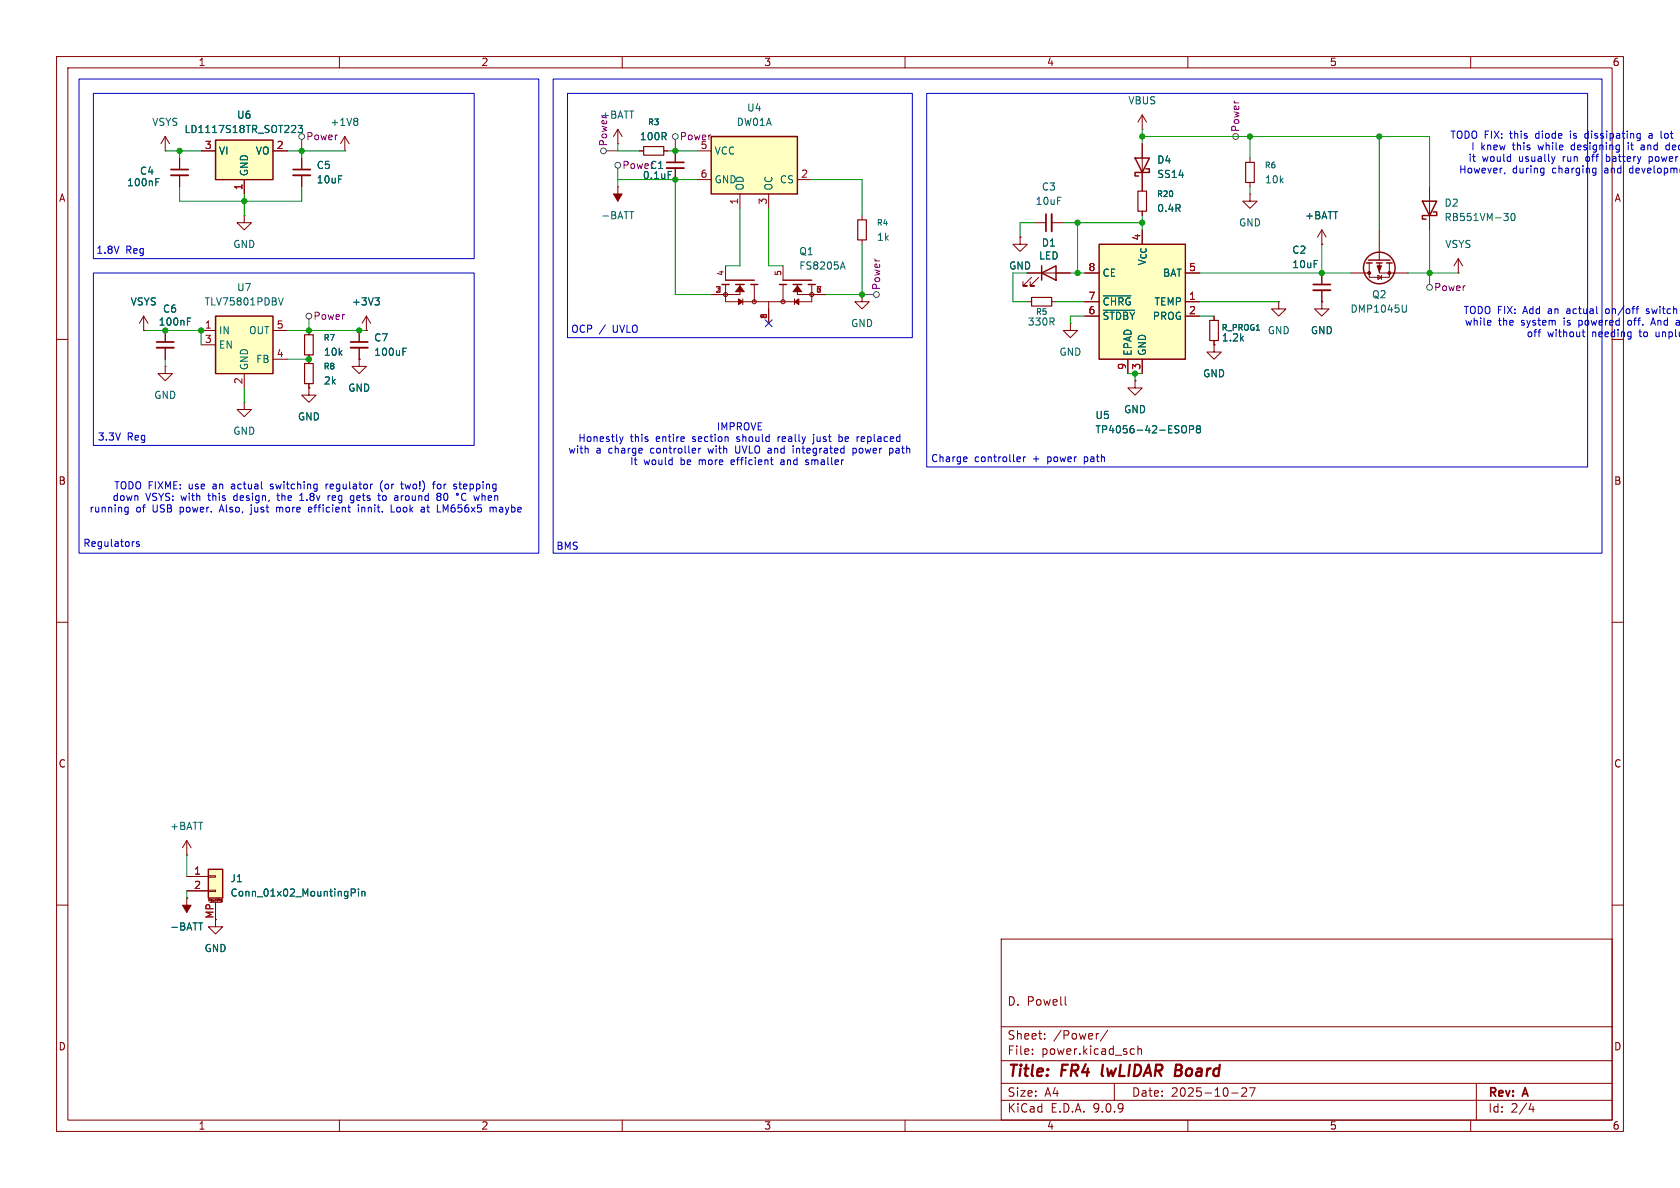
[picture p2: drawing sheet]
<svg xmlns="http://www.w3.org/2000/svg" width="297mm" height="210mm" viewBox="0 0 297 210" stroke-linecap="round" stroke-linejoin="round" font-family="sans-serif">
<g fill="none" stroke="#840000" stroke-width=".18">
<path d="M10 10h277v190h-277zM12 12h273v186h-273zM60 10v2M110 10v2M160 10v2M210 10v2M260 10v2M182.9 39.4h2M185.9 39.4h2.1M29.2 58.4v2.1M180.3 41.9v1.3h1.3l-1.3 1.3-1.2-1.3h1.2M180.3 41.9h.1"/>
<path d="M181.6 53.3h.8M181.6 48.3h7.6M182.4 49l-1.6 1.5h.8h-.8v-.7M183.6 49l-1.5 1.5h.8h-.8v-.7M185.9 53.3h.8M189.2 57.2v1.2h1.3l-1.3 1.3-1.2-1.3h1.2M189.2 57.2h.1M10 60h2M29.2 64.8v1.2h1.3l-1.3 1.3-1.3-1.3h1.3M29.2 64.8h.1M29.2 61.5v2M43.2 71.1v1.3h1.2l-1.2 1.3-1.3-1.3h1.3"/>
<path d="M43.2 71.1h.1M54.6 68.6v1.3h1.3l-1.3 1.2-1.3-1.2h1.3M54.6 68.6h.1M10 110h2M285 110h2M10 160h2M177 166h108v32h-108zM188.3 176.2v1.3l.2 .2M285 160h2M60 198v2M110 198v2M160 198v2"/>
<path d="M177 194.5h108M177 191.5h108M177 187.5h108M177 181.5h108M182.5 186.3v.1M182.5 185.5v.1M184.7 183.6v.1M184.7 182.8v.1M194.2 182.7l-.2 .1M195.8 182.1l-1.3 2M197 191.5v3M200.1 185.4l.4 .1"/>
<path d="M200.5 186.3l-.4 .1M201.2 185.5l.2-.1 .3 .1 .1 .9M201.2 184.9v1.5M210 198v2M217.7 193.2h1.2M219.5 192.4l.6-.1 .2 .1 .1 .3-.9 1.1h.9M220.9 192.3h1l-.7 1.5M260 198v2M261 191.5v6.5M270.7 195l-.4 1.1h.9M271 195.6v1"/>
</g>
<path d="M195 188.2l-.2 1.9M207.8 189.2h.7M207.9 188.2h.7M208.5 189.2l.3 .1M208.6 190.1l-.9 .1M208.7 189.1l-.2 .1" fill="none" stroke="#840000" stroke-width=".4"/>
<path d="M184.9 37.8v3.1M27.7 60.5h3" fill="none" stroke="#840000" stroke-width=".3"/>
<path d="M185.9 37.8v3.1M27.7 61.5h3" fill="none" stroke="#840000" stroke-width=".33"/>
<path d="M33.1 56.8h.5M33.1 56.2h.6" fill="none" stroke="#006464" stroke-width=".18"/>
<path d="M182.4 52.6h3.5v1.5h-3.5z" fill="none" stroke="#840000" stroke-width=".2"/>
<path d="M184.1 48.3l2.6-1.3v2.5zM184.1 47v2.5" fill="none" stroke="#840000" stroke-width=".25"/>
<path d="M194.3 43.2h15.2v20.3h-15.2z" fill="#ffffc2"/>
<path d="M194.3 43.2h15.2v20.3h-15.2z" fill="none" stroke="#840000" stroke-width=".25"/>
<path d="M109.2 25.4h.1M109.2 22.9l-.7 1.2M109.2 22.9l.8 1.2M109.2 22.9v2.5M191.8 48.3h2.5M191.8 53.3h2.5M191.8 55.9h2.5M209.5 48.3h2.6M209.5 53.3h2.6M209.5 55.9h2.6M199.4 63.5v2.5M201.9 63.5v2.5" fill="none" stroke="#840000" stroke-width=".18"/>
<path d="M195 52.3h4.9M195 54.8h5.6M209.2 75.3a.43 .43 0 0 1 .5 .4v.4a.43 .43 0 0 1-.5 .4M210.3 75.9h.6l.1-.2v-.3l-.7-.1v1.2M211.7 75.8l-.2-.2 .2-.3h.3l.2 .2-.2 .3M211.7 75.8l-.2 .2 .1 .4 .1 .1h.4l.1-.2v-.3l-.2-.2M211.7 75.8h.3" fill="none" stroke="#006464" stroke-width=".18"/>
<path d="M125.7 24.1h15.3v10.2h-15.3z" fill="#ffffc2"/>
<path d="M125.7 24.1h15.3v10.2h-15.3z" fill="none" stroke="#840000" stroke-width=".25"/>
<path d="M109.2 33h.1M109.2 33v2.6M113 26.7h.8M117.3 26.7h.8M119.4 26.7v2M119.4 29.7v2.1M123.2 26.7h2.5M123.2 31.8h2.5M130.8 34.3v2.5M135.9 34.3v2.5M141 31.8h2.5" fill="none" stroke="#840000" stroke-width=".18"/>
<path d="M113.8 25.9h3.5v1.5h-3.5z" fill="none" stroke="#840000" stroke-width=".2"/>
<path d="M108.5 34.3h1.5l-.8 1.3z" fill="#840000" stroke="#840000" stroke-width=".18"/>
<path d="M111.3 37.4h.7M118.1 30.3h.6" fill="none" stroke="#006464" stroke-width=".18"/>
<path d="M117.9 28.7h3" fill="none" stroke="#840000" stroke-width=".3"/>
<path d="M117.9 29.7h3" fill="none" stroke="#840000" stroke-width=".33"/>
<path d="M38.1 55.9h10.2v10.1h-10.2z" fill="#ffffc2"/>
<path d="M38.1 55.9h10.2v10.1h-10.2z" fill="none" stroke="#840000" stroke-width=".25"/>
<g fill="none" stroke="#840000" stroke-width=".18">
<path d="M31.7 27.9v2.1M31.7 31v2M43.2 38.1v1.3h1.2l-1.2 1.2-1.3-1.2h1.3M43.2 38.1h.1M61 26.7h.1M61 24.1l-.8 1.3M61 24.1l.7 1.3M61 24.1v2.6M35.6 58.4h2.5M48.3 58.4h2.5M35.6 61h2.5M43.2 66v2.6"/>
<path d="M48.3 63.5h2.5M63.5 63.5v1.3h1.3l-1.3 1.2-1.3-1.2h1.3M63.5 63.5h.1"/>
</g>
<path d="M27.5 32.2h.5M27.5 31.6h.6M63 20.9l.3 .2-.3 .3 .3 .3v.2l-.3 .3M49.2 52.6l.5 1.3 .4-1.3" fill="none" stroke="#006464" stroke-width=".18"/>
<path d="M30.2 30h3.1" fill="none" stroke="#840000" stroke-width=".3"/>
<path d="M30.2 31h3.1" fill="none" stroke="#840000" stroke-width=".33"/>
<path d="M38.1 24.8h10.2v7h-10.2z" fill="#ffffc2"/>
<path d="M38.1 24.8h10.2v7h-10.2z" fill="none" stroke="#840000" stroke-width=".25"/>
<g fill="none" stroke="#840000" stroke-width=".18">
<path d="M29.2 26.7h.1M29.2 24.1l-.8 1.3M29.2 24.1l.8 1.3M29.2 24.1v2.6M35.6 26.7h2.5M43.2 31.8v2.5M48.3 26.7h2.5M201.9 22.9h.1M201.9 20.3l-.7 1.3M201.9 20.3l.8 1.3M201.9 20.3v2.6M54.6 63.5v.8"/>
<path d="M54.6 67.8v.8M33 158.8h.1M33 151.1h.1M33 148.6v2.5M33 158.8v2.5M33 148.6l-.7 1.3M33 148.6l.8 1.3"/>
</g>
<path d="M52.7 22.2h.8l-.4 .5 .3 .1v.5l-.2 .1-.5-.1M35.1 163.1h.7" fill="none" stroke="#006464" stroke-width=".18"/>
<path d="M53.8 64.3h1.6v3.5h-1.6z" fill="none" stroke="#840000" stroke-width=".2"/>
<path d="M32.3 160h1.5l-.8 1.3z" fill="#840000" stroke="#840000" stroke-width=".18"/>
<path d="M36.8 153.7h2.6v5.1h-2.6z" fill="#ffffc2"/>
<g fill="none" stroke="#840000" stroke-width=".25">
<path d="M200.7 27.9h2.5l-1.3 2.6zM202.6 29.8h.6v.7h-2.5v.6h.6M251.5 35.6h2.5l-1.3 2.5zM253.4 37.5h.6v.6h-2.5v.6h.6M127.6 50.3h1.3M128.3 49.5h5M130 50.3h1.6M132.7 50.3h1.3M137.8 50.3h1.3M138.4 49.5h5.1M140.2 50.3h1.5M142.9 50.3h1.2"/>
<path d="M241.6 46.5h1M241.9 46h3.8M243.3 46.5h1M245.1 46.5h1M36.8 153.7h2.6v5.1h-2.6z"/>
<circle cx="243.8" cy="47.4" r="2.79"/>
</g>
<g fill="none" stroke="#840000" stroke-width=".18">
<path d="M31.7 27.9v2.1M31.7 31v2M35.6 26.7h2.5M43.2 31.8v2.5M48.3 26.7h2.5M53.3 27.9v2.1M53.3 31v2M113 26.7h.8M117.3 26.7h.8M119.4 26.7v2M119.4 29.7v2.1M152.4 38.1v.8"/>
<path d="M201.9 25.4v8.4M201.9 37.3v.8M221 34.3v1.3h1.2l-1.2 1.2-1.3-1.2h1.3M221 34.3h.1M221 27.9v.8M221 32.3v.7M252.7 33v7.6M25.4 58.4h.1M25.4 55.9l-.8 1.3M25.4 55.9l.8 1.3M25.4 55.9v2.5M29.2 58.4v2.1"/>
<path d="M54.6 58.4v.8M63.5 58.4v2.1M64.8 58.4h.1M64.8 55.9l-.8 1.3M64.8 55.9l.7 1.3M64.8 55.9v2.5M128.3 50.3v3h15.2v-3M128.3 47v2.5M130.8 50.3v1.8h-5.1M131.3 52.8v1M133.3 50.3v3M135.9 53.3v3.9"/>
<path d="M138.4 47v2.5M138.4 50.3v3M140.5 52.8v1M141 50.3v1.8h5M152.4 52.1v1.2h1.3l-1.3 1.3-1.3-1.3h1.3M152.4 52.1h.1M152.4 42.4v.8M180.3 41.9h.1M181.6 48.3h2.5M186.7 48.3h2.5M191.8 53.3h2.5M191.8 48.3h2.5"/>
<path d="M191.8 55.9h2.5M209.5 53.3h2.6M209.5 48.3h2.6M209.5 55.9h2.6M214.6 55.9v.7M226.1 53.3v1.3h1.2l-1.2 1.3-1.3-1.3h1.3M226.1 53.3h.1M233.7 43.2h.1M233.7 53.3v1.3h1.2l-1.2 1.3-1.3-1.3h1.3M233.7 53.3h.1M233.7 40.6l-.8 1.3M233.7 40.6l.7 1.3"/>
<path d="M233.7 40.6v2.6M233.7 48.3v2M233.7 51.3v2M238.8 48.3h3.3M242.1 46.5v2.5h3.5v-2.5M243.6 48.6l.6 .4-.6 .4zM243.8 46.5v1.8h5.1M243.8 40.6v5.4M244.2 48.6v.8M257.8 48.3h.1M257.8 45.7l-.8 1.3M257.8 45.7l.8 1.3"/>
<path d="M257.8 45.7v2.6M29.2 61.5v2M54.6 68.6h.1M54.6 62.7v1.6M54.6 67.8v.8M63.5 63.5h.1M63.5 61.5v2M199.4 63.5v2.5M200.7 67.3v1.3h1.2l-1.2 1.3-1.3-1.3h1.3M200.7 67.3h.1M201.9 63.5v2.5M214.6 61v1.2h1.3l-1.3 1.3-1.2-1.3h1.2"/>
<path d="M214.6 61h.1M214.6 60.2v.8M33 158.8h.1M33 154.9h3.8M33 157.5h3.8M36.8 154.8h1.3v.3h-1.3zM36.8 157.4h1.3v.2h-1.3zM36.9 159.3v-.4l.1 .3 .2-.3v.4M37.1 159.5h2M38.1 159.5v4.3h1.3l-1.3 1.3-1.3-1.3h1.3M38.4 158.9v.3M38.6 158.9h.1"/>
<path d="M39.1 159.2v.1M39.1 159.3h.1M39.1 159.1v.1M39.2 159h.1v.4M39.2 159l-.1 .1M39.3 159.4h-.2M39.3 159.4h.1M39.3 159.3h-.1"/>
<circle cx="128.3" cy="52.1" r=".36"/>
<circle cx="133.3" cy="53.3" r=".36"/>
<circle cx="138.4" cy="53.3" r=".36"/>
<circle cx="143.5" cy="52.1" r=".36"/>
</g>
<g fill="none" stroke="#006464" stroke-width=".18">
<path d="M27.5 32.2h.5M27.5 31.6h.6M52.7 22.2h.8l-.4 .5 .3 .1v.5l-.2 .1-.5-.1M118.1 30.3h.6M265.8 37.7h.8l-.4 .5M266.4 38.2l.2 .3v.3l-.2 .2M267.2 37.8l.2-.1a.68 .68 0 0 1 .5 .7 .68 .68 0 0 1-.5 .6l-.2-.1-.1-.4zM33.1 56.8h.5M33.1 56.2h.6M66.3 52.6h.8l-.5 .5M66.8 53.1l.3 .3v.3l-.3 .2M148.7 47.2h.6"/>
<path d="M149 46.3l.4 1.3M195 52.3h4.9M195 54.8h5.6M248.6 53.9v1l-.1 .2-.4 .1M71.2 62.2h.5M71.2 61.5h.6M209.2 75.3a.43 .43 0 0 1 .5 .4v.4a.43 .43 0 0 1-.5 .4M210.3 75.9h.6l.1-.2v-.3l-.7-.1v1.2M211.7 75.8l-.2-.2 .2-.3h.3l.2 .2-.2 .3M211.7 75.8l-.2 .2 .1 .4 .1 .1h.4l.1-.2v-.3l-.2-.2M211.7 75.8h.3M62.1 157.8l.6-.1 .1-.1v-.3l-.7-.2v1.3"/>
<path d="M63.4 157.1v.2M63.4 157.6v.8M64 157.6v.8M64 157.7l.2-.1h.3v.8M35.1 163.1h.7"/>
</g>
<path d="M151.6 38.9h1.6v3.5h-1.6zM201.2 33.8h1.5v3.5h-1.5zM220.2 28.7h1.5v3.6h-1.5zM53.8 59.2h1.6v3.5h-1.6zM213.9 56.6h1.5v3.6h-1.5z" fill="none" stroke="#840000" stroke-width=".2"/>
<path d="M51.8 30h3.1M232.2 50.3h3M62 60.5h3" fill="none" stroke="#840000" stroke-width=".3"/>
<path d="M51.8 31h3.1M232.2 51.3h3M62 61.5h3" fill="none" stroke="#840000" stroke-width=".33"/>
<g fill="#840000" stroke="#840000" stroke-width=".18">
<path d="M141 50.5l.7 1.1h-1.5z"/>
<path d="M130.8 50.5l.8 1.1h-1.6z"/>
<path d="M140.5 53.3l.7-.5v1z"/>
<path d="M130.6 52.8l.7 .5-.7 .5z"/>
<path d="M243.5 47h.7l-.4 1z"/>
<circle cx="242.1" cy="48.3" r=".25"/>
<circle cx="245.6" cy="48.3" r=".25"/>
</g>
<g fill="none" stroke="#484848" stroke-width=".18">
<path d="M53.3 24.6v2.1M107.2 26.7h2M109.2 29.7v2.1M119.4 24.6v2.1M218.9 24.1h2.1M54.6 56.4v2M152.4 52.1h2M252.7 48.3v2"/>
<circle cx="53.3" cy="24.1" r=".51"/>
<circle cx="106.7" cy="26.7" r=".51"/>
<circle cx="109.2" cy="29.2" r=".51"/>
<circle cx="119.4" cy="24.1" r=".51"/>
<circle cx="218.4" cy="24.1" r=".51"/>
<circle cx="54.6" cy="55.9" r=".51"/>
<circle cx="154.9" cy="52.1" r=".51"/>
<circle cx="252.7" cy="50.8" r=".51"/>
</g>
<g fill="none" stroke="#009600" stroke-width=".18">
<path d="M29.2 26.7h6.4M31.7 26.7v1.2M31.7 33v2.6h21.6v-2.6M43.2 34.3v3.8M50.8 26.7h10.2M53.3 26.7v1.2M109.2 25.4v1.3h3.8M118.1 26.7h5.1M119.4 31.8v20.3h6.3M123.2 31.8h-14v1.2M130.8 36.8v10.2h-2.5M135.9 36.8v10.2h2.5"/>
<path d="M143.5 31.8h8.9v6.3M182.9 39.4h-2.6v2.5M188 39.4h13.9M190.5 39.4v8.9M201.9 22.9v2.5M201.9 38.1v2.5M201.9 24.1h50.8v8.9M221 24.1v3.8M221 33v1.3M243.8 24.1v16.5M25.4 58.4h10.2v2.6M50.8 58.4h14"/>
<path d="M152.4 43.2v8.9h-6.4M179.1 48.3v5h2.5M186.7 53.3h5.1M189.2 48.3h2.6M191.8 55.9h-2.6v1.3M212.1 55.9h2.5M212.1 48.3h26.7M212.1 53.3h14M233.7 43.2v5.1M248.9 48.3h8.9M252.7 40.6v7.7M29.2 63.5v1.3"/>
<path d="M43.2 68.6v2.5M50.8 63.5h3.8M199.4 66h2.5M200.7 66v1.3M33 151.1v3.8M33 157.5v1.3"/>
</g>
<path d="M135.3 56.5l1.2 1.3M136.5 56.5l-1.2 1.3" fill="none" stroke="#000084" stroke-width=".18"/>
<g fill="none" stroke="#0000c2" stroke-width=".18">
<path d="M14 14h81.2v83.8h-81.2zM16.5 16.5h67.3v29.2h-67.3zM97.8 14h185.4v83.8h-185.4zM100.3 16.5h61v43.2h-61zM163.8 16.5h116.9v66.1h-116.9zM266.1 30.5l-.2 .3M272.9 29.7v1.1l-.2 .2M272.9 30.5l-.3 .1M274.9 27.7l-.3 .8M280.3 23.7l-.1 .1 .1 .6M281.8 29.7l.3 .1M282.1 30.5l-.3 .1"/>
<path d="M282.1 29.7v1.1l-.1 .1-.3 .1M284 27.3v1.2M284 28.5h.1M287.9 25.6v.9M289.6 23.6l.4 .1M290 23.6v1l-.1 .2-.4 .1M290 24.4h-.4M290.5 25.6l-.3 .1M290.6 26h-.3l-.2 .2 .1 .2 .4 .1M291.5 27.7v1.3M291.5 28.5h.4M291.9 27.7h-.4"/>
<path d="M291.9 23.6l-.4 .1M292 24h-.3l-.2 .1v.3h.5M295.1 25.7l-.4-.1-.2 .3 .1 .5h.5M16.5 48.3h67.3v30.4h-67.3zM263.4 56.6l.2 .3-.6 .2M263.5 57.4l-.1 .1M279.9 58.3v1l.3 .2M284 54.6l-.2 .2 .2 .6M287.9 56.7l-.1 .2 .1 .5M289.2 54.6h.5M289.7 54.2h-.2M291 55.4h.4"/>
<path d="M291.4 54.6l-.4 .2 .1 .2h.3M291.9 57.1h.6M292.2 56.2l-.4 1.3M296.5 56.6l.3 .1 .1 .8M296.9 57.4l-.4 .1M296.9 56.9l-.4 .1M109.6 77.2l.3 .8M109.9 78l-.3 .5M110.2 77.2l-.3 .8M123.5 79.2v.9M123.9 79.2l-.4 .3M130.1 78.8v1l.2 .3"/>
<path d="M137.6 77.2v.8M137.8 77.2l-.2 .2M140.2 79.2v.9M143.8 76.8v.1M143.8 77.2v1.1l-.2 .2M148.3 76.8v1.2M148.3 77.3l.4-.1 .2 .1M148.9 77.9l-.2 .1h-.4M150.8 79.3l.4-.1 .2 .3-.1 .5h-.5M150.8 79.2v1.3M151.8 77.2h.1M152.3 77.3v.7"/>
<path d="M152.9 77.5l-.7 .1M157.8 79.3l.1 .5-.1 .2-.4 .1M22.1 90.4l.2 .1h.4M22.7 89.7v1l-.3 .2h-.3M22.7 89.7h-.4l-.2 .1M23.6 95.7h.1M24.6 95.8l-.3-.1-.2 .2 .1 .2 .4 .1v.3h-.5M44.4 90.8l-.2 .1M47.8 86.4h.1M48 85.6l-.2 .2 .2 .2M48.9 89.7v.8M49.1 87.2l.1 1.2"/>
<path d="M49.3 89.7l-.4 .1M53 88.5h.7M53.3 87.2v1.3M55.1 89.7h-.4l-.2 .1 .1 .7h.5M55.1 90l-.6 .1M57.6 85.6v.8M58 85.6l-.4 .2M58 87.6v.9M58.1 87.7l-.1 .2M62.1 88.4h.4M62.5 87.6v1l-.2 .3-.3-.1M63.4 89.7v.8"/>
<path d="M64 89.7v.8M64 89.7v.1M66.8 87.6h.5M67 88.4l.3 .1M67.6 85a1.46 1.46 0 0 0 0 1.9M67.9 87.6l-.3 .3v.3l.3 .3M69.2 89.2v1.3h.6M70.8 85.6h.5M71 86.2l.3 .2M71.6 85.6l.3 .8M75.4 89.7h.5M76.4 85.6h.5"/>
<path d="M76.9 85.2l-.3 .1v1.1M77.4 87.7h.1M77.5 87.2l-.1 .1M77.5 87.7h.2M77.5 87.7l-.1 .1M77.5 85.6l-.2 .2v.4l.2 .2M77.7 87.7l.3 .3-.1 .3-.2 .2-.3-.1M77.9 87.3l.1 .2-.3 .2M78.6 87.3l-.2 .7 .2 .4M78.8 90.1l-.4-.9v1.3M80.7 86.1v.3M81.1 85.6h.5"/>
<path d="M81.3 85.2v1.2M81.6 87.9l.2 .5 .3 .1 .3-.2M81.6 87.5v.2M83.8 87.6l.2 .9 .2-.6 .3 .6 .2-.9M85.2 87.2v1.3M85.3 87.7h-.1M86.8 89.7l.4 .1M87.2 89.8l.2-.1h.3v.8M87.2 89.8v.7M136.2 81.3h.5M136.4 82l.3 .1M138.2 81.3l-.1 .1"/>
<path d="M138.2 81.7l-.2 .1 .2 .3M142.4 82.1h.4M142.5 81.4v.3h.3M170.8 80.8l.2 .3-.7 .1M170.9 81.5l-.1 .1M180 80.8h.3l.1 .3-.6 .1M180.3 81.5l-.3 .1M180.9 80.8v.8M181.3 80.8l-.4 .2"/>
</g>
<g fill="#009600" stroke="#009600" stroke-width=".18">
<circle cx="243.8" cy="24.1" r=".46"/>
<circle cx="201.9" cy="24.1" r=".46"/>
<circle cx="221" cy="24.1" r=".46"/>
<circle cx="252.7" cy="48.3" r=".46"/>
<circle cx="233.7" cy="48.3" r=".46"/>
<circle cx="29.2" cy="58.4" r=".46"/>
<circle cx="43.2" cy="35.6" r=".46"/>
<circle cx="35.6" cy="58.4" r=".46"/>
<circle cx="54.6" cy="58.4" r=".46"/>
<circle cx="31.7" cy="26.7" r=".46"/>
<circle cx="54.6" cy="63.5" r=".46"/>
<circle cx="63.5" cy="58.4" r=".46"/>
<circle cx="53.3" cy="26.7" r=".46"/>
<circle cx="119.4" cy="26.7" r=".46"/>
<circle cx="200.7" cy="66" r=".46"/>
<circle cx="152.4" cy="52.1" r=".46"/>
<circle cx="119.4" cy="31.8" r=".46"/>
<circle cx="201.9" cy="39.4" r=".46"/>
<circle cx="190.5" cy="48.3" r=".46"/>
<circle cx="190.5" cy="39.4" r=".46"/>
</g>
<g font-size="2.8" fill="#840000">
<text x="178" y="190.9">Title:</text>
<text x="187.7" y="190.9">FR4</text>
<text x="195.6" y="190.9">lwLIDAR</text>
<text x="209.4" y="190.9">Board</text>
</g>
<g font-size="2.1" fill="#840000">
<text x="178" y="178">D. Powell</text>
<text x="178" y="184">Sheet:</text>
<text x="186.2" y="184">/Power/</text>
<text x="178" y="186.7">File:</text>
<text x="184.1" y="186.7">power.kicad_sch</text>
<text x="178" y="196.9">KiCad</text>
<text x="178" y="194.1">Size:</text>
<text x="184.7" y="194.1">A4</text>
<text x="185.7" y="196.9">E.D.A.</text>
<text x="193.3" y="196.9">9.0.9</text>
<text x="200" y="194.1">Date:</text>
<text x="207" y="194.1">2025-10-27</text>
<text x="263" y="194.3">Rev:</text>
<text x="263" y="196.9">Id:</text>
<text x="267.1" y="196.9">2/4</text>
<text x="269.4" y="194.3">A</text>
</g>
<g font-size="1.8" fill="#840000">
<text x="35" y="11.9">1</text>
<text x="85" y="11.9">2</text>
<text x="135" y="11.9">3</text>
<text x="185" y="11.9">4</text>
<text x="235" y="11.9">5</text>
<text x="285" y="11.9">6</text>
<text x="10.3" y="35.9">A</text>
<text x="285.3" y="35.9">A</text>
<text x="10.3" y="85.9">B</text>
<text x="285.3" y="85.9">B</text>
<text x="10.3" y="135.9">C</text>
<text x="285.3" y="135.9">C</text>
<text x="37.8" y="162.5" transform="rotate(-90 37.8 162.5)">MP</text>
<text x="10.3" y="185.9">D</text>
<text x="285.3" y="185.9">D</text>
<text x="35" y="199.9">1</text>
<text x="85" y="199.9">2</text>
<text x="135" y="199.9">3</text>
<text x="185" y="199.9">4</text>
<text x="235" y="199.9">5</text>
<text x="285" y="199.9">6</text>
</g>
<g font-size="1.8" fill="#006464">
<text x="26.8" y="22.5">VSYS</text>
<text x="32.5" y="23.7">LD1117S18TR_SOT223</text>
<text x="41.8" y="21.2">U6</text>
<text x="58.3" y="22.5">+1V8</text>
<text x="106.2" y="21.2">+BATT</text>
<text x="130.1" y="22.5">DW01A</text>
<text x="132" y="19.9">U4</text>
<text x="199.4" y="18.6">VBUS</text>
<text x="38.6" y="27.5">VI</text>
<text x="45.1" y="27.5">VO</text>
<text x="113" y="25">100R</text>
<text x="126.2" y="27.5">VCC</text>
<text x="204.5" y="29.1">D4</text>
<text x="22.4" y="33.1">100nF</text>
<text x="24.6" y="31.1">C4</text>
<text x="44" y="31.2" transform="rotate(-90 44 31.2)">GND</text>
<text x="55.9" y="30.1">C5</text>
<text x="55.9" y="32.6">10uF</text>
<text x="113.5" y="31.9">0.1uF</text>
<text x="114.8" y="30.1">C1</text>
<text x="126.2" y="32.6">GND</text>
<text x="131.7" y="33.8" transform="rotate(-90 131.7 33.8)">OD</text>
<text x="136.8" y="33.8" transform="rotate(-90 136.8 33.8)">OC</text>
<text x="137.8" y="32.6">CS</text>
<text x="184.1" y="33.9">C3</text>
<text x="204.5" y="31.7">SS14</text>
<text x="223.5" y="32.6">10k</text>
<text x="106.2" y="39">-BATT</text>
<text x="183" y="36.4">10uF</text>
<text x="204.5" y="37.7">0.4R</text>
<text x="218.9" y="40.2">GND</text>
<text x="230.6" y="39">+BATT</text>
<text x="255.3" y="36.7">D2</text>
<text x="255.3" y="39.3">RB551VM-30</text>
<text x="41.1" y="44">GND</text>
<text x="141.2" y="47.9">FS8205A</text>
<text x="141.2" y="45.3">Q1</text>
<text x="154.9" y="42.8">1k</text>
<text x="178.3" y="47.9">GND</text>
<text x="183.6" y="46.1">LED</text>
<text x="184.1" y="43.8">D1</text>
<text x="202.8" y="47.1" transform="rotate(-90 202.8 47.1)">V_{CC}</text>
<text x="228.4" y="45.1">C2</text>
<text x="228.4" y="47.6">10uF</text>
<text x="255.4" y="44">VSYS</text>
<text x="41.8" y="51.7">U7</text>
<text x="194.8" y="49.1">CE</text>
<text x="205.5" y="49.1">BAT</text>
<text x="242.5" y="52.9">Q2</text>
<text x="23" y="54.2">VSYS</text>
<text x="27.9" y="57.8">100nF</text>
<text x="28.7" y="55.5">C6</text>
<text x="36.1" y="54.2">TLV75801PDBV</text>
<text x="38.6" y="59.3">IN</text>
<text x="43.9" y="59.3">OUT</text>
<text x="62.1" y="54.2">+3V3</text>
<text x="150.4" y="58">GND</text>
<text x="181.6" y="57.8">330R</text>
<text x="194.8" y="54.2">~{CHRG}</text>
<text x="194.8" y="56.7">~{STDBY} PROG</text>
<text x="204" y="54.2">TEMP</text>
<text x="224" y="59.3">GND</text>
<text x="231.6" y="59.3">GND</text>
<text x="238.7" y="55.5">DMP1045U</text>
<text x="38.6" y="61.8">EN</text>
<text x="44" y="65.5" transform="rotate(-90 44 65.5)">GND</text>
<text x="45.2" y="64.4">FB</text>
<text x="57.2" y="63.1">10k</text>
<text x="66" y="60.6">C7</text>
<text x="66" y="63.1">100uF</text>
<text x="187.2" y="63.1">GND</text>
<text x="200.3" y="63" transform="rotate(-90 200.3 63)">EPAD</text>
<text x="202.8" y="63" transform="rotate(-90 202.8 63)">GND</text>
<text x="215.9" y="60.6">1.2k</text>
<text x="27.2" y="70.7">GND</text>
<text x="57.2" y="68.2">2k</text>
<text x="61.5" y="69.4">GND</text>
<text x="212.6" y="66.9">GND</text>
<text x="41.1" y="77.1">GND</text>
<text x="52.6" y="74.5">GND</text>
<text x="193.6" y="76.8">TP4056-42-ESOP8</text>
<text x="193.6" y="74.3">U5</text>
<text x="198.6" y="73.3">GND</text>
<text x="30" y="146.9">+BATT</text>
<text x="40.6" y="156.2">J1</text>
<text x="40.6" y="158.7">Conn_01x02_MountingPin</text>
<text x="30" y="164.7">-BATT</text>
<text x="36.1" y="168.5">GND</text>
</g>
<g font-size="1.8" fill="#840084">
<text x="219.3" y="23.4" transform="rotate(-90 219.3 23.4)">Power</text>
<text x="54" y="25">Power</text>
<text x="107.5" y="26" transform="rotate(-90 107.5 26)">Power</text>
<text x="120.1" y="25">Power</text>
<text x="123.8" y="26.4">5</text>
<text x="109.9" y="30.1">PowerC1</text>
<text x="155.8" y="51.4" transform="rotate(-90 155.8 51.4)">Power</text>
<text x="253.4" y="51.7">Power</text>
<text x="55.3" y="56.7">Power</text>
</g>
<g font-size="1.8" fill="#a90000">
<text x="36.1" y="26.4">3</text>
<text x="48.8" y="26.4">2</text>
<text x="42.9" y="33.7" transform="rotate(-90 42.9 33.7)">1</text>
<text x="123.8" y="31.5">6</text>
<text x="141.5" y="31.5">2</text>
<text x="130.6" y="36.3" transform="rotate(-90 130.6 36.3)">1</text>
<text x="135.6" y="36.3" transform="rotate(-90 135.6 36.3)">3</text>
<text x="201.7" y="42.6" transform="rotate(-90 201.7 42.6)">4</text>
<text x="192.3" y="48">8</text>
<text x="192.3" y="53.1">7</text>
<text x="210.1" y="48">5</text>
<text x="210.1" y="53.1">1</text>
<text x="36.1" y="58.2">1</text>
<text x="48.8" y="58.2">5</text>
<text x="192.3" y="55.6">6</text>
<text x="210.1" y="55.6">2</text>
<text x="36.1" y="60.7">3</text>
<text x="48.8" y="63.2">4</text>
<text x="199.1" y="65.5" transform="rotate(-90 199.1 65.5)">9</text>
<text x="201.7" y="65.5" transform="rotate(-90 201.7 65.5)">3</text>
<text x="42.9" y="68" transform="rotate(-90 42.9 68)">2</text>
<text x="34.2" y="154.7">1</text>
<text x="34.2" y="157.2">2</text>
</g>
<g font-size="1.8" fill="#0000c2">
<text x="256.3" y="24.7">TODO FIX:</text>
<text x="259.5" y="28.8">it</text>
<text x="260" y="26.8">I</text>
<text x="261.8" y="26.8">knew</text>
<text x="262" y="28.8">would</text>
<text x="267.1" y="24.7">this</text>
<text x="267.5" y="26.8">this</text>
<text x="268.6" y="28.8">usually</text>
<text x="271.7" y="24.7">diode</text>
<text x="272.2" y="26.8">while</text>
<text x="276.6" y="28.8">run</text>
<text x="278" y="24.7">is</text>
<text x="278.2" y="26.8">designing</text>
<text x="280.8" y="28.8">off</text>
<text x="280.8" y="24.7">dissipating</text>
<text x="284.6" y="28.8">battery</text>
<text x="288.5" y="26.8">it</text>
<text x="291" y="26.8">and</text>
<text x="292.4" y="28.8">power</text>
<text x="292.4" y="24.7">a</text>
<text x="294.7" y="24.7">lot</text>
<text x="295.6" y="26.8">dec</text>
<text x="257.8" y="30.9">However,</text>
<text x="267.4" y="30.9">during</text>
<text x="274.5" y="30.9">charging</text>
<text x="283.9" y="30.9">and</text>
<text x="288.5" y="30.9">developmen</text>
<text x="16.9" y="45.1">1.8V</text>
<text x="22.2" y="45.1">Reg</text>
<text x="100.9" y="59">OCP /</text>
<text x="108.4" y="59">UVLO</text>
<text x="258.6" y="55.7">TODO FIX:</text>
<text x="258.9" y="57.8">while</text>
<text x="264.9" y="57.8">the</text>
<text x="269" y="57.8">system</text>
<text x="269.4" y="55.7">Add</text>
<text x="269.8" y="59.8">off</text>
<text x="273.6" y="59.8">without</text>
<text x="273.9" y="55.7">an</text>
<text x="276.7" y="57.8">is</text>
<text x="277.4" y="55.7">actual</text>
<text x="279.5" y="57.8">powered</text>
<text x="281.6" y="59.8">needing</text>
<text x="284.5" y="55.7">on/off</text>
<text x="288.4" y="57.8">off.</text>
<text x="290.1" y="59.8">to</text>
<text x="291.9" y="55.7">switch</text>
<text x="292.8" y="57.8">And</text>
<text x="293.2" y="59.8">unplug</text>
<text x="126.6" y="76.3">IMPROVE</text>
<text x="17.2" y="78.1">3.3V</text>
<text x="22.5" y="78.1">Reg</text>
<text x="100.4" y="80.4">with</text>
<text x="102.1" y="78.3">Honestly</text>
<text x="105.4" y="80.4">a</text>
<text x="107.7" y="80.4">charge</text>
<text x="111.3" y="82.4">It</text>
<text x="111.4" y="78.3">this</text>
<text x="113.8" y="82.4">would</text>
<text x="115.3" y="80.4">controller</text>
<text x="116.1" y="78.3">entire</text>
<text x="120.4" y="82.4">be</text>
<text x="122.7" y="78.3">section</text>
<text x="123.8" y="82.4">more</text>
<text x="125.7" y="80.4">with</text>
<text x="129.7" y="82.4">efficient</text>
<text x="130.7" y="80.4">UVLO and</text>
<text x="130.7" y="78.3">should</text>
<text x="138.2" y="78.3">really</text>
<text x="138.7" y="82.4">and</text>
<text x="141.2" y="80.4">integrated</text>
<text x="143.3" y="82.4">smaller</text>
<text x="144.7" y="78.3">just</text>
<text x="149.3" y="78.3">be</text>
<text x="152" y="80.4">power</text>
<text x="152.7" y="78.3">replaced</text>
<text x="158.7" y="80.4">path</text>
<text x="164.5" y="81.9">Charge</text>
<text x="172.3" y="81.9">controller</text>
<text x="182.7" y="81.9">+</text>
<text x="185.4" y="81.9">power</text>
<text x="192.1" y="81.9">path</text>
<text x="19.8" y="88.8">down</text>
<text x="20.1" y="86.7">TODO FIXME:</text>
<text x="25.7" y="88.8">VSYS: with</text>
<text x="33.5" y="86.7">use</text>
<text x="37.1" y="88.8">this</text>
<text x="37.9" y="86.7">an</text>
<text x="41.4" y="86.7">actual</text>
<text x="41.8" y="88.8">design,</text>
<text x="48.5" y="86.7">switching</text>
<text x="49.7" y="88.8">the</text>
<text x="53.9" y="88.8">1.8v</text>
<text x="58.5" y="86.7">regulator</text>
<text x="59" y="88.8">reg</text>
<text x="63.2" y="88.8">gets</text>
<text x="68.3" y="86.7">(or</text>
<text x="68.4" y="88.8">to</text>
<text x="71.4" y="88.8">around</text>
<text x="72.2" y="86.7">two!)</text>
<text x="78.1" y="86.7">for</text>
<text x="79.1" y="88.8">80</text>
<text x="81.9" y="86.7">stepping</text>
<text x="86.1" y="88.8">when</text>
<text x="15.7" y="90.8">running</text>
<text x="24" y="90.8">of</text>
<text x="27.1" y="90.8">USB</text>
<text x="32.1" y="90.8">power.</text>
<text x="39.3" y="90.8">Also,</text>
<text x="45" y="90.8">just</text>
<text x="49.7" y="90.8">more</text>
<text x="55.6" y="90.8">efficient</text>
<text x="64.6" y="90.8">innit.</text>
<text x="70.6" y="90.8">Look</text>
<text x="76.1" y="90.8">at</text>
<text x="79.2" y="90.8">LM656x5</text>
<text x="88.7" y="90.8">maybe</text>
<text x="14.6" y="96.9">Regulators</text>
<text x="98.3" y="97.4">BMS</text>
</g>
<g font-size="1.4" fill="#006464">
<text x="114.5" y="22.3">R3</text>
<text x="223.5" y="29.9">R6</text>
<text x="204.4" y="35">R20</text>
<text x="154.9" y="40.1">R4</text>
<text x="183" y="55.9">R5</text>
<text x="215.9" y="58.6">R_PROG1</text>
<text x="57.1" y="65.5">R8</text>
<text x="57.1" y="60.4">R7</text>
</g>
<g font-size="1.4" fill="#a90000">
<text x="126.4" y="51.8">2</text>
<text x="128" y="48.9" transform="rotate(-90 128 48.9)">4</text>
<text x="138.2" y="48.9" transform="rotate(-90 138.2 48.9)">5</text>
<text x="144.2" y="51.8">7</text>
<text x="135.6" y="56.5" transform="rotate(-90 135.6 56.5)">1</text>
</g>
<text font-size=".5" fill="#840000" x="36.6" y="159.6">Mounting</text>
</svg>
